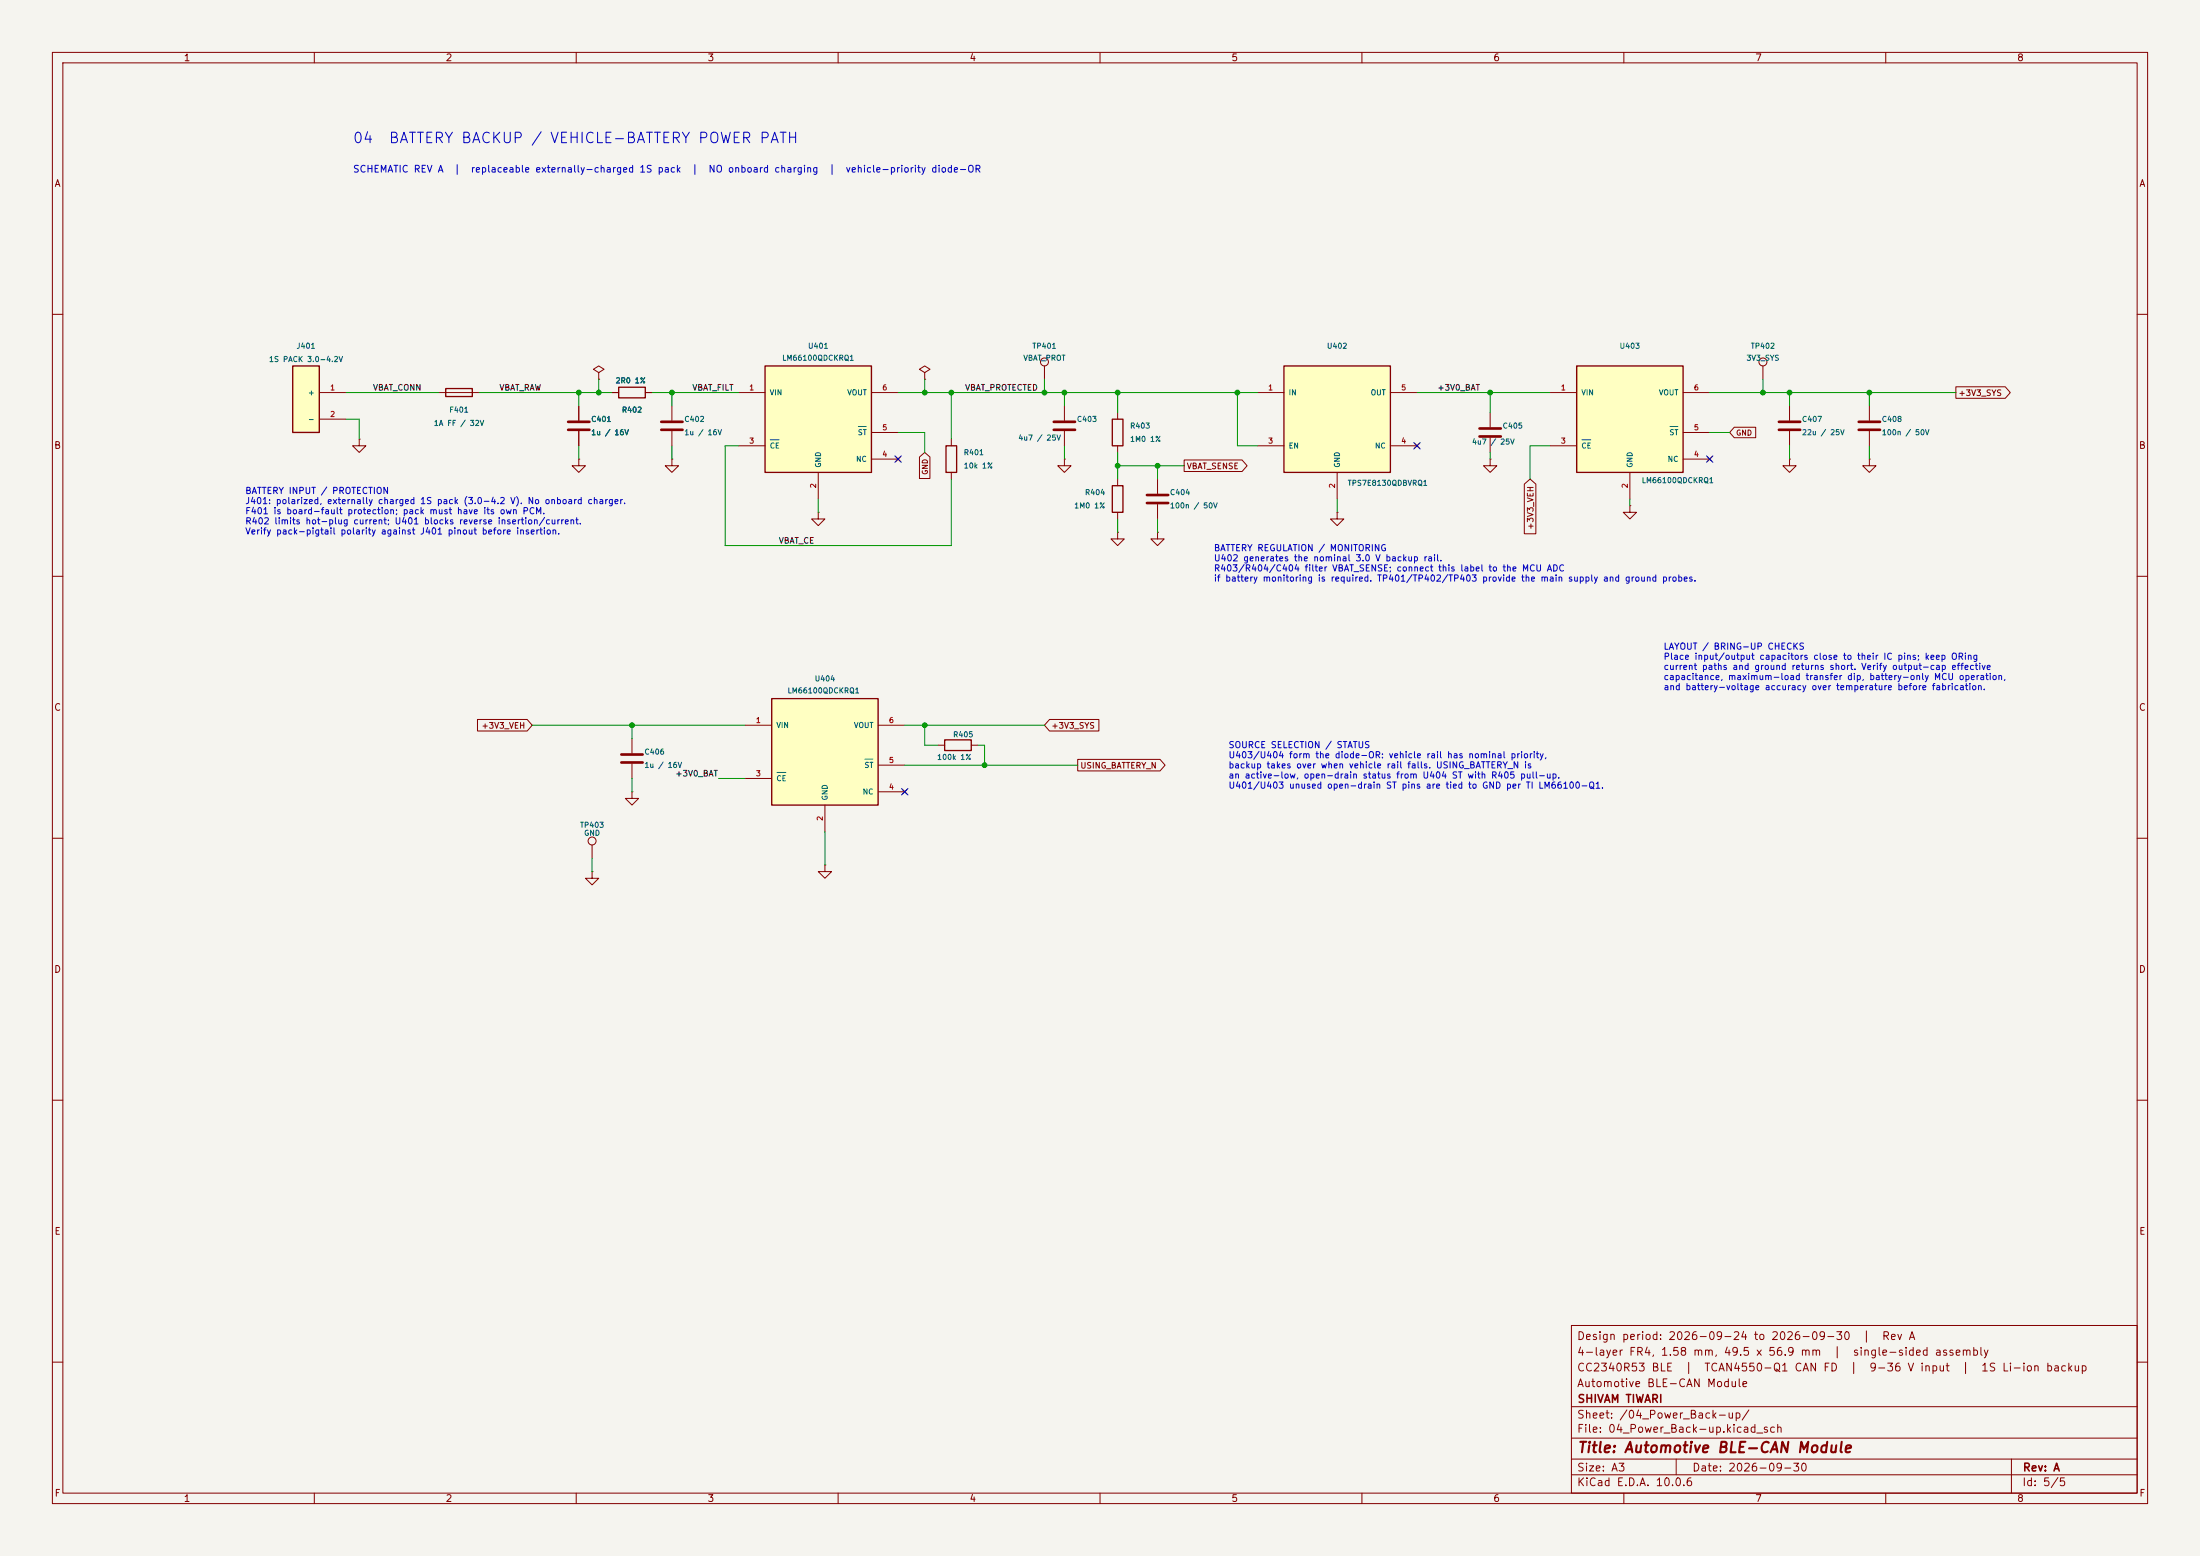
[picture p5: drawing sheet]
<svg xmlns="http://www.w3.org/2000/svg" width="420mm" height="297mm" viewBox="0 0 420 297" stroke-linecap="round" stroke-linejoin="round" font-family="sans-serif">
<path d="M0 0h420v297h-420z" fill="#f5f4ef" stroke="#f5f4ef" stroke-width=".19"/>
<g fill="none" stroke="#840000" stroke-width=".19">
<path d="M10 10h400v277h-400zM12 12h396v273h-396zM60 10v2M110 10v2M160 10v2M210 10v2M260 10v2M310 10v2M360 10v2M10 60h2M341.6 77.5v2.8M408 60h2"/>
<path d="M341.6 82.3v2.8M10 110h2M408 110h2M10 160h2M408 160h2M10 210h2M408 210h2M300 253h108v32h-108zM10 260h2M300 278.5h108M300 274.5h108M300 268.5h108"/>
<path d="M320 278.5v3M384 278.5v6.5M408 260h2M60 285v2M110 285v2M160 285v2M210 285v2M260 285v2M300 281.5h108M310 285v2M360 285v2"/>
</g>
<path d="M339.6 80.5h4.1M339.6 82h4.1" fill="none" stroke="#840000" stroke-width=".51"/>
<path d="M147.3 133.4h20.3v20.3h-20.3z" fill="#ffffc2"/>
<path d="M212.3 92.7h2.1v5.1h-2.1zM147.3 133.4h20.3v20.3h-20.3z" fill="none" stroke="#840000" stroke-width=".25"/>
<g fill="none" stroke="#840000" stroke-width=".19">
<path d="M176.5 71.1l1-.6-1-.6-1 .6 1 .6v1.3M176.5 72.4h.1M199.4 69.9v2.5M203.2 77.5v2.8M128.3 87.6v1.3h1.2l-1.2 1.3-1.3-1.3h1.3M128.3 87.6h.1M203.2 82.3v2.8M213.4 91.4v1.3M213.4 97.8v1.3M142.2 138.4h5.1M167.6 138.4h5.1M142.2 148.6h5.1"/>
<path d="M157.5 153.7v5.1M167.6 151.1h5.1M167.6 146.1h5.1M172.3 150.7l.8 .8M173.1 150.7l-.8 .8"/>
<circle cx="199.4" cy="69.1" r=".76"/>
</g>
<path d="M148.3 147.4h1.7M165.1 144.9h1.5" fill="none" stroke="#006464" stroke-width=".19"/>
<path d="M201.2 80.5h4M201.2 82h4" fill="none" stroke="#840000" stroke-width=".51"/>
<path d="M146 69.9h20.4v20.3h-20.4z" fill="#ffffc2"/>
<path d="M146 69.9h20.4v20.3h-20.4z" fill="none" stroke="#840000" stroke-width=".25"/>
<g fill="none" stroke="#840000" stroke-width=".19">
<path d="M141 74.9h5M166.4 74.9h5M141 85.1h5M156.2 97.8v1.3h1.3l-1.3 1.2-1.3-1.2h1.3M156.2 97.8h.1M156.2 90.2v5.1M166.4 87.6h5M166.4 82.6h5M171.1 87.2l.7 .8M171.8 87.2l-.7 .8M203.2 87.6v1.3h1.3l-1.3 1.3-1.3-1.3h1.3M203.2 87.6h.1"/>
<path d="M311.1 96.5v1.3h1.3l-1.3 1.3-1.2-1.3h1.2M311.1 96.5h.1M120.6 151.1v1.3h1.3l-1.3 1.3-1.2-1.3h1.2M120.6 151.1h.1"/>
</g>
<path d="M147.1 83.9h1.7M163.9 81.4h1.5" fill="none" stroke="#006464" stroke-width=".19"/>
<path d="M245.1 69.9h20.3v20.3h-20.3z" fill="#ffffc2"/>
<path d="M118.1 73.9h5.1v2h-5.1zM245.1 69.9h20.3v20.3h-20.3zM212.3 80h2.1v5.1h-2.1z" fill="none" stroke="#840000" stroke-width=".25"/>
<g fill="none" stroke="#840000" stroke-width=".19">
<path d="M110.5 77.5v2.8M114.3 71.1l1-.6-1-.6-1 .6 1 .6v1.3M114.3 72.4h.1M116.8 74.9h1.3M123.2 74.9h1.3M128.3 77.5v2.8M213.4 78.7v1.3M240 74.9h5.1M265.4 74.9h5.1M336.5 69.9v2.5M356.9 77.5v2.8M110.5 82.3v2.8"/>
<path d="M128.3 82.3v2.8M213.4 85.1v1.3M221 91.4v2.8M221 96.3v2.8M240 85.1h5.1M255.3 97.8v1.3h1.2l-1.2 1.2-1.3-1.2h1.3M255.3 97.8h.1M255.3 90.2v5.1M265.4 85.1h5.1M270.1 84.7l.8 .8M270.9 84.7l-.8 .8M356.9 82.3v2.8"/>
<path d="M213.4 101.6v1.3h1.2l-1.2 1.2-1.3-1.2h1.3M213.4 101.6h.1"/>
<circle cx="336.6" cy="69.1" r=".76"/>
</g>
<path d="M108.5 80.5h4M108.5 82h4M126.2 80.5h4.1M126.2 82h4.1M218.9 94.5h4.1M218.9 96h4.1M354.8 80.5h4.1M354.8 82h4.1" fill="none" stroke="#840000" stroke-width=".51"/>
<path d="M301 69.9h20.3v20.3h-20.3z" fill="#ffffc2"/>
<path d="M85.1 74.2h5.1v1.5h-5.1zM301 69.9h20.3v20.3h-20.3z" fill="none" stroke="#840000" stroke-width=".25"/>
<g fill="none" stroke="#840000" stroke-width=".19">
<path d="M83.8 74.9h7.6M284.5 78.7v2.8M295.9 74.9h5.1M321.3 74.9h5.1M68.6 83.8v1.3h1.2l-1.2 1.3-1.3-1.3h1.3M68.6 83.8h.1M284.5 87.6v1.3h1.2l-1.2 1.3-1.3-1.3h1.3M284.5 87.6h.1M284.5 83.6v2.8M295.9 85.1h5.1M311.1 90.2v5.1M321.3 87.6h5.1"/>
<path d="M321.3 82.6h5.1M326 87.2l.8 .8M326.8 87.2l-.8 .8M341.6 87.6v1.3h1.3l-1.3 1.3-1.2-1.3h1.2M341.6 87.6h.1M356.9 87.6v1.3h1.2l-1.2 1.3-1.3-1.3h1.3M356.9 87.6h.1M221 101.6v1.3h1.2l-1.2 1.2-1.3-1.2h1.3M221 101.6h.1"/>
</g>
<path d="M302 83.9h1.7M318.8 81.4h1.5" fill="none" stroke="#006464" stroke-width=".19"/>
<path d="M282.4 81.8h4.1M282.4 83.3h4.1" fill="none" stroke="#840000" stroke-width=".51"/>
<path d="M55.9 69.9h5.1v12.7h-5.1z" fill="#ffffc2"/>
<path d="M55.9 69.9h5.1v12.7h-5.1zM180.6 85.1h2v5.1h-2zM180.3 141.2h5.1v2.1h-5.1z" fill="none" stroke="#840000" stroke-width=".25"/>
<g fill="none" stroke="#840000" stroke-width=".19">
<path d="M61 74.9h5M110.5 77.5v2.8M116.8 74.9h1.3M123.2 74.9h1.3M373.4 73.8h9.4l1 1.1-1 1.1h-9.4zM61 80h5M110.5 87.6v1.3h1.3l-1.3 1.3-1.3-1.3h1.3M110.5 87.6h.1M110.5 82.3v2.8M175.5 87.2l1-.8 1 .8v4.1h-2zM181.6 83.8v1.3M181.6 90.2v1.2"/>
<path d="M226.1 87.8h11l1 1.1-1 1.1h-11zM291 92.4l1.1-1 1.1 1v9.5h-2.2zM331.1 81.5h4.1v2.1h-4.1l-.9-1zM91.2 137.3h9.4l1 1.1-1 1.1h-9.4zM200.4 137.3h9.4v2.2h-9.4l-1-1.1zM120.6 141v2.8M120.6 145.8v2.8M179.1 142.2h1.2M185.4 142.2h1.3M205.7 144.9h15.8l.9 1.2-.9 1.1h-15.8zM113 166.4v1.2h1.3l-1.3 1.3-1.2-1.3h1.2M113 166.4h.1"/>
<path d="M113 161.3v2.5M157.5 165.1v1.3h1.2l-1.2 1.2-1.3-1.2h1.3M157.5 165.1h.1"/>
<circle cx="113" cy="160.5" r=".76"/>
</g>
<path d="M118.6 144h4.1M118.6 145.5h4.1" fill="none" stroke="#840000" stroke-width=".51"/>
<g fill="none" stroke="#009600" stroke-width=".19">
<path d="M66 74.9h17.8M91.4 74.9h25.4M110.5 74.9v2.6M114.3 72.4v2.5M124.5 74.9h16.5M128.3 74.9v2.6M171.4 74.9h68.6M176.5 72.4v2.5M181.6 74.9v8.9M199.4 72.4v2.5M203.2 74.9v2.6M213.4 74.9v3.8"/>
<path d="M236.2 74.9v10.2h3.8M270.5 74.9h25.4M284.5 74.9v3.8M326.4 74.9h47M336.5 72.4v2.5M341.6 74.9v2.6M356.9 74.9v2.6M66 80h2.6v3.8M110.5 85.1v2.5M128.3 85.1v2.5M141 85.1h-2.6v19h43.2v-12.7M156.2 95.3v2.5"/>
<path d="M171.4 82.6h5.1v3.8M203.2 85.1v2.5M213.4 86.4v5M213.4 99.1v2.5M213.4 88.9h12.7M221 88.9v2.5M221 99.1v2.5M255.3 95.3v2.5M284.5 86.4v1.2M295.9 85.1h-3.8v6.3M311.1 95.3v1.2M326.4 82.6h3.8"/>
<path d="M341.6 85.1v2.5M356.9 85.1v2.5M101.6 138.4h40.6M120.6 138.4v2.6M172.7 138.4h26.7M176.5 138.4v3.8h2.6M120.6 148.6v2.5M137.2 148.6h5M157.5 158.8v6.3M172.7 146.1h33M186.7 142.2h1.3v3.9M113 163.8v2.6"/>
</g>
<path d="M170.8 87l1.3 1.2M172.1 87l-1.3 1.2M269.9 84.5l1.2 1.2M271.1 84.5l-1.2 1.2M325.8 87l1.2 1.2M327 87l-1.2 1.2M172.1 150.5l1.2 1.2M173.3 150.5l-1.2 1.2" fill="none" stroke="#000084" stroke-width=".19"/>
<g fill="#009600" stroke="#009600" stroke-width=".19">
<circle cx="356.9" cy="74.9" r=".46"/>
<circle cx="341.6" cy="74.9" r=".46"/>
<circle cx="336.5" cy="74.9" r=".46"/>
<circle cx="114.3" cy="74.9" r=".46"/>
<circle cx="128.3" cy="74.9" r=".46"/>
<circle cx="110.5" cy="74.9" r=".46"/>
<circle cx="199.4" cy="74.9" r=".46"/>
<circle cx="181.6" cy="74.9" r=".46"/>
<circle cx="203.2" cy="74.9" r=".46"/>
<circle cx="221" cy="88.9" r=".46"/>
<circle cx="236.2" cy="74.9" r=".46"/>
<circle cx="284.5" cy="74.9" r=".46"/>
<circle cx="213.4" cy="74.9" r=".46"/>
<circle cx="213.4" cy="88.9" r=".46"/>
<circle cx="176.5" cy="138.4" r=".46"/>
<circle cx="188" cy="146.1" r=".46"/>
<circle cx="120.6" cy="138.4" r=".46"/>
<circle cx="176.5" cy="74.9" r=".46"/>
</g>
<g font-size="2" fill="#0000c2">
<text x="67.2" y="27.8">04</text>
<text x="74.1" y="27.8">BATTERY BACKUP / VEHICLE-BATTERY POWER PATH</text>
</g>
<text font-size="2" fill="#840000" x="301" y="277.8">Title: Automotive BLE-CAN Module</text>
<g font-size="1.5" fill="#840000">
<text x="300.9" y="256.1">Design period: 2026-09-24 to 2026-09-30</text>
<text x="355.4" y="256.1">|</text>
<text x="359.2" y="256.1">Rev A</text>
<text x="300.9" y="262.1">CC2340R53 BLE</text>
<text x="300.9" y="259.1">4-layer FR4, 1.58 mm, 49.5 x 56.9 mm</text>
<text x="321.5" y="262.1">|</text>
<text x="325.2" y="262.1">TCAN4550-Q1 CAN FD</text>
<text x="349.9" y="259.1">|</text>
<text x="353" y="262.1">|</text>
<text x="353.6" y="259.1">single-sided assembly</text>
<text x="356.7" y="262.1">9-36 V input</text>
<text x="374.4" y="262.1">|</text>
<text x="378.1" y="262.1">1S Li-ion backup</text>
<text x="300.9" y="265.1">Automotive BLE-CAN Module</text>
<text x="301" y="268.1">SHIVAM TIWARI</text>
<text x="300.9" y="273.8">File: 04_Power_Back-up.kicad_sch</text>
<text x="300.9" y="271.1">Sheet: /04_Power_Back-up/</text>
<text x="300.9" y="281.2">Size: A3</text>
<text x="322.9" y="281.2">Date: 2026-09-30</text>
<text x="386" y="281.2">Rev: A</text>
<text x="300.9" y="284">KiCad E.D.A. 10.0.6</text>
<text x="385.9" y="284">Id: 5/5</text>
</g>
<g font-size="1.3" fill="#840000">
<text x="35" y="12">1</text>
<text x="85" y="12">2</text>
<text x="135" y="12">3</text>
<text x="185" y="12">4</text>
<text x="235" y="12">5</text>
<text x="285" y="12">6</text>
<text x="335" y="12">7</text>
<text x="385" y="12">8</text>
<text x="10.3" y="36">A</text>
<text x="408.3" y="36">A</text>
<text x="10.2" y="86">B</text>
<text x="408.2" y="86">B</text>
<text x="10.2" y="136">C</text>
<text x="408.2" y="136">C</text>
<text x="10.2" y="186">D</text>
<text x="408.2" y="186">D</text>
<text x="10.3" y="236">E</text>
<text x="408.3" y="236">E</text>
<text x="10.3" y="286">F</text>
<text x="35" y="287">1</text>
<text x="85" y="287">2</text>
<text x="135" y="287">3</text>
<text x="185" y="287">4</text>
<text x="235" y="287">5</text>
<text x="285" y="287">6</text>
<text x="335" y="287">7</text>
<text x="385" y="287">8</text>
<text x="408.3" y="286">F</text>
</g>
<g font-size="1.3" fill="#0000c2">
<text x="67.3" y="33.2">SCHEMATIC REV A</text>
<text x="86.5" y="33.2">|</text>
<text x="89.8" y="33.2">replaceable externally-charged 1S pack</text>
<text x="131.9" y="33.2">|</text>
<text x="135.1" y="33.2">NO onboard charging</text>
<text x="158.1" y="33.2">|</text>
<text x="161.3" y="33.2">vehicle-priority diode-OR</text>
</g>
<g font-size="1.2" fill="#0000c2">
<text x="46.7" y="94.6">BATTERY INPUT / PROTECTION</text>
<text x="46.7" y="96.5">J401: polarized, externally charged 1S pack (3.0-4.2 V). No onboard charger.</text>
<text x="46.7" y="98.4">F401 is board-fault protection; pack must have its own PCM.</text>
<text x="46.7" y="100.4">R402 limits hot-plug current; U401 blocks reverse insertion/current.</text>
<text x="46.7" y="102.3">Verify pack-pigtail polarity against J401 pinout before insertion.</text>
<text x="231.6" y="105.5">BATTERY REGULATION / MONITORING</text>
<text x="231.6" y="107.4">U402 generates the nominal 3.0 V backup rail.</text>
<text x="231.6" y="109.4">R403/R404/C404 filter VBAT_SENSE; connect this label to the MCU ADC</text>
<text x="231.6" y="111.3">if battery monitoring is required. TP401/TP402/TP403 provide the main supply and ground probes.</text>
<text x="317.5" y="124.3">LAYOUT / BRING-UP CHECKS</text>
<text x="317.5" y="126.2">Place input/output capacitors close to their IC pins; keep ORing</text>
<text x="317.5" y="128.2">current paths and ground returns short. Verify output-cap effective</text>
<text x="317.5" y="130.1">capacitance, maximum-load transfer dip, battery-only MCU operation,</text>
<text x="317.5" y="132">and battery-voltage accuracy over temperature before fabrication.</text>
<text x="234.4" y="143.1">SOURCE SELECTION / STATUS</text>
<text x="234.4" y="145">U403/U404 form the diode-OR: vehicle rail has nominal priority,</text>
<text x="234.4" y="147">backup takes over when vehicle rail falls. USING_BATTERY_N is</text>
<text x="234.4" y="148.9">an active-low, open-drain status from U404 ST with R405 pull-up.</text>
<text x="234.4" y="150.8">U401/U403 unused open-drain ST pins are tied to GND per TI LM66100-Q1.</text>
</g>
<g font-size="1.1" fill="#0f0f0f">
<text x="71.1" y="74.8">VBAT_CONN</text>
<text x="95.2" y="74.8">VBAT_RAW</text>
<text x="132.1" y="74.8">VBAT_FILT</text>
<text x="184.1" y="74.8">VBAT_PROTECTED</text>
<text x="274.3" y="74.8">+3V0_BAT</text>
<text x="148.6" y="104">VBAT_CE</text>
<text x="128.8" y="148.5">+3V0_BAT</text>
</g>
<g font-size="1.1" fill="#840000">
<text x="373.8" y="75.8">+3V3_SYS</text>
<text x="226.5" y="89.8">VBAT_SENSE</text>
<text x="293" y="101.2" transform="rotate(-90 293 101.2)">+3V3_VEH</text>
<text x="91.8" y="139.3">+3V3_VEH</text>
<text x="200.6" y="139.3">+3V3_SYS</text>
<text x="206.1" y="147">USING_BATTERY_N</text>
</g>
<g font-size="1" fill="#006464">
<text x="51.2" y="69.3">1S PACK 3.0-4.2V</text>
<text x="56.5" y="66.8">J401</text>
<text x="149.2" y="69.1">LM66100QDCKRQ1</text>
<text x="154.2" y="66.8">U401</text>
<text x="195.3" y="69.1">VBAT_PROT</text>
<text x="197" y="66.8">TP401</text>
<text x="253.2" y="66.8">U402</text>
<text x="309.1" y="66.8">U403</text>
<text x="333.3" y="69.1">3V3_SYS</text>
<text x="334.1" y="66.8">TP402</text>
<text x="58.7" y="75.7">+</text>
<text x="117.4" y="73.4">2R0 1%</text>
<text x="146.9" y="75.7">VIN</text>
<text x="161.7" y="75.7">VOUT</text>
<text x="245.9" y="75.7">IN</text>
<text x="261.6" y="75.7">OUT</text>
<text x="301.8" y="75.7">VIN</text>
<text x="316.6" y="75.7">VOUT</text>
<text x="58.7" y="80.8">-</text>
<text x="82.7" y="81.5">1A FF / 32V</text>
<text x="85.7" y="79">F401</text>
<text x="112.8" y="80.8">C401</text>
<text x="112.8" y="83.3">1u / 16V</text>
<text x="118.6" y="79">R402</text>
<text x="130.5" y="80.8">C402</text>
<text x="130.5" y="83.3">1u / 16V</text>
<text x="163.7" y="83.3">ST</text>
<text x="205.5" y="80.8">C403</text>
<text x="215.6" y="82">R403</text>
<text x="286.8" y="82">C405</text>
<text x="318.6" y="83.3">ST</text>
<text x="343.9" y="80.8">C407</text>
<text x="343.9" y="83.3">22u / 25V</text>
<text x="359.1" y="80.8">C408</text>
<text x="359.1" y="83.3">100n / 50V</text>
<text x="146.9" y="85.8">CE</text>
<text x="157" y="89.4" transform="rotate(-90 157 89.4)">GND</text>
<text x="163.3" y="88.4">NC</text>
<text x="183.9" y="87.1">R401</text>
<text x="183.9" y="89.7">10k 1%</text>
<text x="194.3" y="84.3">4u7 / 25V</text>
<text x="215.6" y="84.6">1M0 1%</text>
<text x="245.9" y="85.8">EN</text>
<text x="256" y="89.4" transform="rotate(-90 256 89.4)">GND</text>
<text x="262.4" y="85.8">NC</text>
<text x="280.9" y="85.1">4u7</text>
<text x="284.5" y="85.1">/ 25V</text>
<text x="301.8" y="85.8">CE</text>
<text x="311.9" y="89.4" transform="rotate(-90 311.9 89.4)">GND</text>
<text x="318.3" y="88.4">NC</text>
<text x="207" y="94.7">R404</text>
<text x="223.3" y="94.7">C404</text>
<text x="257.2" y="93">TPS7E8130QDBVRQ1</text>
<text x="313.3" y="92.5">LM66100QDCKRQ1</text>
<text x="205" y="97.3">1M0 1%</text>
<text x="223.3" y="97.3">100n / 50V</text>
<text x="155.4" y="130.3">U404</text>
<text x="150.2" y="132.6">LM66100QDCKRQ1</text>
<text x="148.1" y="139.2">VIN</text>
<text x="162.9" y="139.2">VOUT</text>
<text x="181.9" y="141">R405</text>
<text x="122.9" y="144.3">C406</text>
<text x="122.9" y="146.8">1u / 16V</text>
<text x="148.1" y="149.3">CE</text>
<text x="164.9" y="146.8">ST</text>
<text x="178.8" y="145.3">100k 1%</text>
<text x="158.2" y="152.9" transform="rotate(-90 158.2 152.9)">GND</text>
<text x="164.6" y="151.9">NC</text>
<text x="110.6" y="158.2">TP403</text>
<text x="111.4" y="159.8">GND</text>
</g>
<g font-size="1" fill="#a90000">
<text x="62.9" y="74.7">1</text>
<text x="142.9" y="74.7">1</text>
<text x="168.3" y="74.7">6</text>
<text x="242" y="74.7">1</text>
<text x="267.4" y="74.7">5</text>
<text x="297.9" y="74.7">1</text>
<text x="323.3" y="74.7">6</text>
<text x="62.9" y="79.8">2</text>
<text x="168.3" y="82.4">5</text>
<text x="323.3" y="82.4">5</text>
<text x="142.9" y="84.9">3</text>
<text x="168.3" y="87.4">4</text>
<text x="242" y="84.9">3</text>
<text x="267.4" y="84.9">4</text>
<text x="297.9" y="84.9">3</text>
<text x="323.3" y="87.4">4</text>
<text x="156" y="93.3" transform="rotate(-90 156 93.3)">2</text>
<text x="255.1" y="93.3" transform="rotate(-90 255.1 93.3)">2</text>
<text x="311" y="93.3" transform="rotate(-90 311 93.3)">2</text>
<text x="144.2" y="138.2">1</text>
<text x="169.6" y="138.2">6</text>
<text x="144.2" y="148.4">3</text>
<text x="169.6" y="145.9">5</text>
<text x="169.6" y="150.9">4</text>
<text x="157.3" y="156.8" transform="rotate(-90 157.3 156.8)">2</text>
</g>
<g font-size="1" fill="#840000">
<text x="331.3" y="83.4">GND</text>
<text x="177.4" y="90.7" transform="rotate(-90 177.4 90.7)">GND</text>
</g>
</svg>
